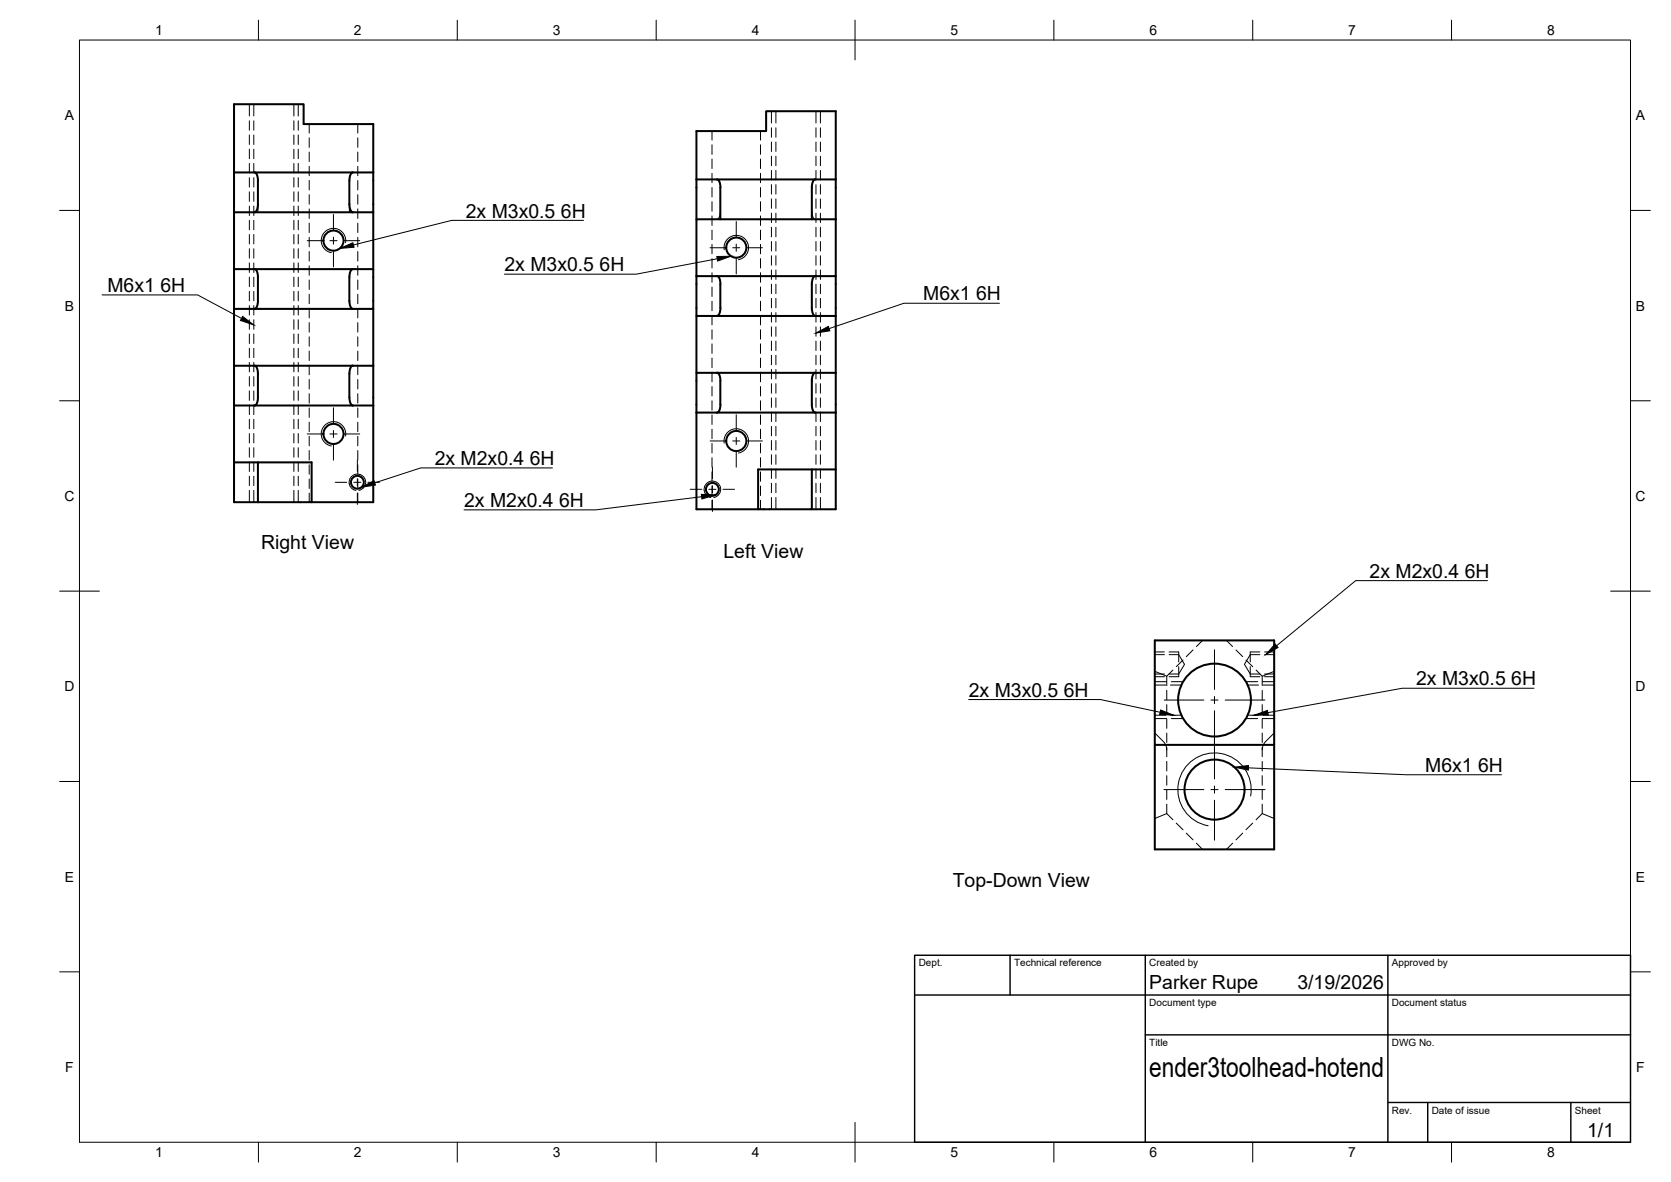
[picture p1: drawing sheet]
<svg xmlns="http://www.w3.org/2000/svg" width="420mm" height="297mm" viewBox="0 0 420 297" stroke-linecap="round" stroke-linejoin="round" font-family="sans-serif">
<!-- layer: Hidden -->
<g fill="none" stroke="#000" stroke-width=".25">
<path d="M63.8 26.2v3M63.8 30.4v2.3M63.8 33.9v2.4M63.8 37.5v2.4M73.9 26.2v3M73.9 30.4v2.3M73.9 33.9v2.4M73.9 37.5v2.4M77.7 31.2v2.3M77.7 34.6v2.4M77.7 38.2v2.4M90 31.2v2.3"/>
<path d="M90 34.6v2.4M90 38.2v2.4M179 32.9v2.3M179 36.4v2.4M179 40v2.4M191.2 32.9v2.3M191.2 36.4v2.4M191.2 40v2.4M195.1 27.9v3M195.1 32.1v2.4M195.1 35.7v2.4M195.1 39.3v2.3"/>
<path d="M205.2 27.9v3M205.2 32.1v2.4M205.2 35.7v2.4M205.2 39.3v2.3M63.8 41.1v2.3M63.8 44.6v2.4M63.8 48.2v2.4M63.8 51.8v2.4M63.8 55.4v2.3M63.8 58.9v2.4M64.9 51.3v2M73.9 41.1v2.3"/>
<path d="M73.9 44.6v2.4M73.9 48.2v2.4M73.9 51.8v2.4M73.9 55.4v2.3M73.9 58.9v2.4M77.7 41.8v2.4M77.7 45.3v2.4M77.7 48.9v2.4M77.7 52.5v2.4M77.7 56.1v2.3M77.7 59.7v2.3M87.8 51.3v2"/>
<path d="M90 41.8v2.4M90 45.3v2.4M90 48.9v2.4M90 52.5v2.4M90 56.1v2.3M90 59.7v2.3M179 43.5v2.4M179 47.1v2.4M179 50.7v2.4M179 54.3v2.3M179 57.8v2.4M181.1 53.1a1.99 1.99 0 0 1-.8 2"/>
<path d="M191.2 43.5v2.4M191.2 47.1v2.4M191.2 50.7v2.4M191.2 54.3v2.3M191.2 57.8v2.4M195.1 42.8v2.4M195.1 46.4v2.4M195.1 50v2.4M195.1 53.6v2.3M195.1 57.1v2.4M204.1 53.1a1.95 1.95 0 0 0 .9 2M205.2 42.8v2.4"/>
<path d="M205.2 46.4v2.4M205.2 50v2.4M205.2 53.6v2.3M205.2 57.1v2.4M63.8 62.5v2.4M63.8 66.1v2.4M63.8 69.6v2.4M63.8 73.2v2.4M63.8 76.8v2.4M73.9 62.5v2.4M73.9 66.1v2.4M73.9 69.6v2.4"/>
<path d="M73.9 73.2v2.4M73.9 76.8v2.4M77.7 63.2v2.4M77.7 66.8v2.4M77.7 70.4v2.3M77.7 73.9v2.4M77.7 77.5v2.4M90 63.2v2.4M90 66.8v2.4M90 70.4v2.3M90 73.9v2.4M90 77.5v2.4"/>
<path d="M179 61.4v2.4M179 65v2.4M179 68.5v2.4M179 72.1v2.4M179 75.7v2.4M179 79.3v2.3M191.2 61.4v2.4M191.2 65v2.4M191.2 68.5v2.4M191.2 72.1v2.4M191.2 75.7v2.4M191.2 79.3v2.3"/>
<path d="M195.1 60.7v2.4M195.1 64.3v2.3M195.1 67.8v2.4M195.1 71.4v2.4M195.1 75v2.4M195.1 78.6v2.3M205.2 60.7v2.4M205.2 64.3v2.3M205.2 67.8v2.4M205.2 71.4v2.4M205.2 75v2.4M205.2 78.6v2.3"/>
<path d="M63.8 80.4v2.3M63.8 83.9v2.4M63.8 87.5v2.4M63.8 91.1v2.4M63.8 94.6v2.4M63.8 98.2v2.4M73.9 80.4v2.3M73.9 83.9v2.4M73.9 87.5v2.4M73.9 91.1v2.4M73.9 94.6v2.4M73.9 98.2v2.4"/>
<path d="M77.7 81.1v2.4M77.7 84.7v2.3M77.7 88.2v2.4M77.7 91.8v2.4M77.7 95.4v2.4M77.7 98.9v2.4M90 81.1v2.4M90 84.7v2.3M90 88.2v2.4M90 91.8v2.4M90 95.4v2.4M90 98.9v2.4"/>
<path d="M179 82.9v2.3M179 86.4v2.4M179 90v2.4M179 93.6v2.4M179 97.1v2.4M191.2 82.9v2.3M191.2 86.4v2.4M191.2 90v2.4M191.2 93.6v2.4M191.2 97.1v2.4M195.1 82.1v2.4M195.1 85.7v2.4"/>
<path d="M195.1 89.3v2.4M195.1 92.8v2.4M195.1 96.4v2.4M195.1 100v2.4M205.2 82.1v2.4M205.2 85.7v2.4M205.2 89.3v2.4M205.2 92.8v2.4M205.2 96.4v2.4M205.2 100v2.4M63.8 101.8v2.4M63.8 105.4v2.3"/>
<path d="M63.8 109v2.3M63.8 112.5v2.4M63.8 116.1v2.4M63.8 119.7v2.3M73.9 101.8v2.4M73.9 105.4v2.3M73.9 109v2.3M73.9 112.5v2.4M73.9 116.1v2.4M73.9 119.7v2.3M77.7 102.5v2.4M77.7 106.1v2.4"/>
<path d="M77.7 109.7v2.3M77.7 113.2v2.4M77.7 116.8v2.4M90 102.5v2.4M90 106.1v2.4M90 109.7v2.3M90 113.2v2.4M90 116.8v2.4M179 100.7v2.4M179 104.3v2.4M179 107.9v2.3M179 111.4v2.4"/>
<path d="M179 115v2.4M179 118.6v2.4M191.2 100.7v2.4M191.2 104.3v2.4M191.2 107.9v2.3M191.2 111.4v2.4M191.2 115v2.4M191.2 118.6v2.4M195.1 103.6v2.3M195.1 107.2v2.3M195.1 110.7v2.4M195.1 114.3v2.4"/>
<path d="M195.1 117.9v2.3M205.2 103.6v2.3M205.2 107.2v2.3M205.2 110.7v2.4M205.2 114.3v2.4M205.2 117.9v2.3M63.8 123.2v3M73.9 123.2v3M77.7 120.4v2.4M77.7 123.9v2.3M90 120.4v2.4M90 123.9v2.3"/>
<path d="M179 122.1v2.4M179 125.7v2.3M191.2 122.1v2.4M191.2 125.7v2.3M195.1 121.4v2.4M195.1 125v3M205.2 121.4v2.4M205.2 125v3M290.4 168.7l3 1.2v2.4M290.4 164.5h2.4M290.4 169.4h2.4M290.4 172.2h2.7"/>
<path d="M290.4 179.7h2.7M293.4 173.5v2.4M293.4 177.1v2.4M294 164.5h2.4l1.4 2.4-1.4 2.5h-2.4M294.3 172.2h2.7M294.3 179.7h2.7M294.9 168.4l-1.5 1.5M296.4 167.5v2.6M296.4 163.8v2.5M297.5 165.9l-1.7 1.6M300 163.3l-1.7 1.7M302.4 160.9l-1.6 1.6"/>
<path d="M308.4 160.9l1.5 1.6M310.8 163.3l1.7 1.7M313.3 165.9l1.7 1.6M313.7 172.2h2.7M313.7 179.7h2.7M314.4 163.8v2.5M314.4 167.5v2.6M315.8 168.4l1.6 1.5 3-1.2M316.8 164.5h-2.4l-1.5 2.4 1.5 2.5h2.4M317.4 169.9v2.4M317.4 173.5v2.4M317.4 177.1v2.4"/>
<path d="M317.6 172.2h2.8M317.6 179.7h2.8M318 164.5h2.4M318 169.4h2.4M290.4 184.2l2.4 2.5 .4 .8 .2 .9M293.4 180.6v2.4M293.4 184.2v2.4M293.4 187.8v2.4M293.4 191.4v2.3M293.4 194.9v2.4M293.4 198.5v2.4M317.4 180.6v2.4"/>
<path d="M317.4 184.2v2.4M317.4 187.8v2.4M317.4 191.4v2.3M317.4 194.9v2.4M317.4 198.5v2.4M320.4 184.2l-2.5 2.5-.4 .8-.1 .9M290.4 205.7l3-1.2 1.5 1.5M293.4 202.1v2.4M295.8 206.8l1.7 1.7M298.3 209.4l1.7 1.7M300.8 211.9l1.6 1.6M309.9 211.9l-1.5 1.6"/>
<path d="M312.5 209.4l-1.7 1.7M315 206.8l-1.7 1.7M317.4 202.1v2.4l3 1.2M317.4 204.5l-1.6 1.5"/>
</g>
<!-- layer: Visible -->
<g fill="none" stroke="#000" stroke-width=".51">
<path d="M58.8 43.3v10M58.8 43.3v-17.1h17.5v5h17.6v12.1M58.8 43.3h35.1M64 43.3a1.69 1.69 0 0 1 .9 2v6a2.06 2.06 0 0 1-.9 2M87.8 45.3v6M87.9 51.3a2.06 2.06 0 0 0 .8 2M88.7 43.3a1.69 1.69 0 0 0-.8 2M93.9 43.3v10h-35.1v14.3M93.9 53.3v14.3h-5.2M175.1 45.1v10M175.1 45.1v-12.2h17.5v-5h17.5v17.2M175.1 45.1h35"/>
<path d="M180.3 45.1a1.69 1.69 0 0 1 .8 2M181.1 47.1v8M205 45.1a1.69 1.69 0 0 0-.9 2v8M210.1 45.1v10M210.1 55.1h-35v14.3M210.1 55.1v14.3h-5.1M58.8 67.6v10M58.8 67.6h29.9M58.8 77.6h29.9M58.8 77.6v14.3M64 67.6a1.69 1.69 0 0 1 .9 2M64.9 69.6v6a2.06 2.06 0 0 1-.9 2"/>
<path d="M87.8 69.6v6M87.9 75.6a2.06 2.06 0 0 0 .8 2M88.7 67.6a1.69 1.69 0 0 0-.8 2M93.9 67.6v10h-5.2M93.9 77.6v14.3M175.1 69.4v10h5.2M175.1 79.4v14.3M175.1 69.4h29.9M180.3 79.4h29.8M180.3 69.4a1.69 1.69 0 0 1 .8 2M181.1 71.4v6M181.1 77.4a2.06 2.06 0 0 1-.8 2"/>
<path d="M204.1 71.4v6a2.06 2.06 0 0 0 .9 2M205 69.4a1.69 1.69 0 0 0-.9 2M210.1 69.4v10M210.1 79.4v14.3M64 91.9h-5.2v10M64 91.9h29.9M64 91.9a1.69 1.69 0 0 1 .9 2v6a2.06 2.06 0 0 1-.9 2M87.8 93.9v6M87.9 99.9a2.06 2.06 0 0 0 .8 2M88.7 91.9a1.69 1.69 0 0 0-.8 2M93.9 91.9v10M180.3 93.7h-5.2v10"/>
<path d="M180.3 93.7h29.8M180.3 93.7a1.69 1.69 0 0 1 .8 2M181.1 95.7v6M205 93.7a1.69 1.69 0 0 0-.9 2v6a2.06 2.06 0 0 0 .9 2M210.1 93.7v10M58.8 116.2h19.6v10h-13.5v-10M58.8 101.9v24.3h6.1M58.8 101.9h35.1M93.9 101.9v24.3h-15.5M175.1 103.7v24.3h15.5M175.1 103.7h35M181.1 101.7a2.06 2.06 0 0 1-.8 2"/>
<path d="M204.1 118v10h-13.5v-10h19.5M210.1 103.7v24.3h-6M290.4 160.9h30v52.6h-30zM290.4 187.2h30"/>
<circle cx="83.9" cy="60.5" r="2.53"/>
<circle cx="185.1" cy="62.2" r="2.53"/>
<circle cx="83.9" cy="109" r="2.53"/>
<circle cx="185.1" cy="110.8" r="2.53"/>
<circle cx="89.9" cy="121.2" r="1.62"/>
<circle cx="179.1" cy="123" r="1.62"/>
<circle cx="305.4" cy="175.9" r="9.2"/>
<circle cx="305.4" cy="198.4" r="7.5"/>
</g>
<!-- layer: Hidden Narrow -->
<g fill="none" stroke="#000" stroke-width=".25">
<path d="M62.7 26.2v3M62.7 30.4v2.3M62.7 33.9v2.4M62.7 37.5v2.4M75 26.2v3M75 30.4v2.3M75 33.9v2.4M75 37.5v2.4M194 27.9v3M194 32.1v2.4M194 35.7v2.4M194 39.3v2.3"/>
<path d="M206.3 27.9v3M206.3 32.1v2.4M206.3 35.7v2.4M206.3 39.3v2.3M62.7 41.1v2.3M62.7 44.6v2.4M62.7 48.2v2.4M62.7 51.8v2.4M62.7 55.4v2.3M62.7 58.9v2.4M75 41.1v2.3M75 44.6v2.4"/>
<path d="M75 48.2v2.4M75 51.8v2.4M75 55.4v2.3M75 58.9v2.4M194 42.8v2.4M194 46.4v2.4M194 50v2.4M194 53.6v2.3M194 57.1v2.4M206.3 42.8v2.4M206.3 46.4v2.4M206.3 50v2.4"/>
<path d="M206.3 53.6v2.3M206.3 57.1v2.4M62.7 62.5v2.4M62.7 66.1v2.4M62.7 69.6v2.4M62.7 73.2v2.4M62.7 76.8v2.4M75 62.5v2.4M75 66.1v2.4M75 69.6v2.4M75 73.2v2.4M75 76.8v2.4"/>
<path d="M194 60.7v2.4M194 64.3v2.3M194 67.8v2.4M194 71.4v2.4M194 75v2.4M194 78.6v2.3M206.3 60.7v2.4M206.3 64.3v2.3M206.3 67.8v2.4M206.3 71.4v2.4M206.3 75v2.4M206.3 78.6v2.3"/>
<path d="M62.7 80.4v2.3M62.7 83.9v2.4M62.7 87.5v2.4M62.7 91.1v2.4M62.7 94.6v2.4M62.7 98.2v2.4M75 80.4v2.3M75 83.9v2.4M75 87.5v2.4M75 91.1v2.4M75 94.6v2.4M75 98.2v2.4"/>
<path d="M194 82.1v2.4M194 85.7v2.4M194 89.3v2.4M194 92.8v2.4M194 96.4v2.4M194 100v2.4M206.3 82.1v2.4M206.3 85.7v2.4M206.3 89.3v2.4M206.3 92.8v2.4M206.3 96.4v2.4M206.3 100v2.4"/>
<path d="M62.7 101.8v2.4M62.7 105.4v2.3M62.7 109v2.3M62.7 112.5v2.4M62.7 116.1v2.4M62.7 119.7v2.3M75 101.8v2.4M75 105.4v2.3M75 109v2.3M75 112.5v2.4M75 116.1v2.4M75 119.7v2.3"/>
<path d="M194 103.6v2.3M194 107.2v2.3M194 110.7v2.4M194 114.3v2.4M194 117.9v2.3M206.3 103.6v2.3M206.3 107.2v2.3M206.3 110.7v2.4M206.3 114.3v2.4M206.3 117.9v2.3M62.7 123.2v3M75 123.2v3"/>
<path d="M87.8 121.6l.7 1.2 1 .4M177.1 123.3l.4 1 .6 .5 .7 .2M194 121.4v2.4M194 125v3M206.3 121.4v2.4M206.3 125v3M290.4 163.8h2.4M290.4 170.1h2.4M290.4 171.3h2.9M294 163.8h2.4M294 170.1h2.4M294.5 171.3h3"/>
<path d="M313.3 171.3h2.9M314.4 163.8h2.4M314.4 170.1h2.4M317.4 171.3h3M318 163.8h2.4M318 170.1h2.4M290.4 180.6h2.9M294.5 180.6h3M313.3 180.6h2.9M317.4 180.6h3"/>
</g>
<!-- layer: Visible Narrow -->
<path d="M86.9 61a3.1 3.1 0 0 0-2.5-3.6 3.1 3.1 0 0 0-3.6 2.5 3.1 3.1 0 0 0 2.5 3.6M182.1 62.8a3.1 3.1 0 0 1 2.5-3.6 3.1 3.1 0 0 1 3.6 2.5 3.1 3.1 0 0 1-2.5 3.6M86.9 109.6a3.1 3.1 0 0 0-2.5-3.6 3.1 3.1 0 0 0-3.6 2.5 3.1 3.1 0 0 0 2.5 3.6M182.1 111.4a3.1 3.1 0 0 1 2.5-3.6 3.1 3.1 0 0 1 3.6 2.5 3.1 3.1 0 0 1-2.5 3.6M87.8 121.6a2.07 2.07 0 0 1 1.7-2.5 2.07 2.07 0 0 1 2.4 1.7 2.07 2.07 0 0 1-1.7 2.4M177.1 123.3a2.08 2.08 0 0 1 1.7-2.4 2.08 2.08 0 0 1 2.4 1.7 2.08 2.08 0 0 1-1.7 2.4M314.5 200a9.2 9.2 0 0 0-7.5-10.6 9.2 9.2 0 0 0-10.7 7.4 9.2 9.2 0 0 0 7.5 10.7" fill="none" stroke="#000" stroke-width=".25"/>
<!-- layer: BORDER -->
<g fill="none" stroke="#000" stroke-width=".25">
<path d="M20 10.1h390v276.9h-390zM65 5.1v5M115 5.1v5M165 5.1v5M215 5.1v10M265 5.1v5M315 5.1v5M365 5.1v5M15 52.9h5M410 52.9h5M15 100.7h5M410 100.7h5"/>
<path d="M15 148.6h10M405 148.6h10M15 196.4h5M410 196.4h5M15 244.2h5M410 244.2h5M65 287v5M115 287v5M165 287v5M215 282.1v9.9M265 287v5M315 287v5"/>
<path d="M365 287v5"/>
</g>
<!-- layer: TITLEBLOCK -->
<path d="M230 240.1h180v46.9h-180zM230 250h180M254 240.1v9.9M288 240.1v46.9M349 240.1v46.9M288 260.1h122M349 277.1h61M359 277.1v9.9M395 277.1v9.9" fill="none" stroke="#000" stroke-width=".36"/>
<!-- layer: Smart Centers -->
<g fill="none" stroke="#000" stroke-width=".25">
<path d="M83.8 53.9v3.9M83.8 59.6v1.8M185.1 55.7v3.9M77.3 60.5h3.9M83 60.5h1.8M83.8 63.2v3.9M86.5 60.5h3.9M178.5 62.3h3.9M184.2 62.3h1.8M185.1 61.3v1.8M185.1 64.9v3.9M187.8 62.3h3.9"/>
<path d="M77.3 109.1h3.9M83 109.1h1.8M83.8 102.5v3.9M83.8 108.2v1.7M83.8 111.7v3.9M86.5 109.1h3.9M89.9 115.6v2.9M178.5 110.8h3.9M179.1 117.4v2.9M184.2 110.8h1.8M185.1 104.2v3.9M185.1 109.9v1.8"/>
<path d="M185.1 113.5v3.9M187.8 110.8h3.9M84.3 121.2h2.9M89 121.2h1.7M89.9 120.3v1.8M89.9 123.9v2.9M92.5 121.2h2.9M173.5 123h2.9M178.2 123h1.8M179.1 122.1v1.8M179.1 125.6v2.9M181.8 123h2.9"/>
<path d="M292.7 175.9h10M304.5 175.9h1.8M305.4 163.3v10M305.4 175v1.8M305.4 178.6v17.2M308.1 175.9h9.9M292.7 198.4h10M304.5 198.4h1.8M305.4 197.5v1.8M308.1 198.4h10M305.4 201.1v10"/>
</g>
<!-- layer: Hole Notes -->
<path d="M61 79.5l2.8 2.2-3.3-1.2zM85.5 62.4l3.2-1.4 .3 1.1zM180.2 64.5l3.6-.1-3.4 1.2zM205.1 83.7l3.2-1.7 .4 1.1zM90.9 122.4l3.1-1.6 .4 1.1zM176.3 124.2l3.6 .2-3.4 1zM291.8 178.4l3.3 1.3-3.5-.1zM315.3 179.7l3.4-1.2 .2 1.2zM320.6 161.8l.8 .9-3.1 1.8zM310.4 192.8l3.5-.4v1.1z" fill="#000" stroke="#000" stroke-width=".25"/>
<path d="M146.7 55.4h-33.1l-24.7 6.2M25.7 74.1h24l11 5.9M180.3 65l-20.3 3.9h-33.2M251.3 76.2h-24l-18.8 6.4M138.9 117.6h-33.1l-11.6 3.8M176.4 124.8l-26.6 3.3h-33.1M374 145.9h-33.1l-19.9 16.4M243.6 175.8h33.1l15 3.2M385.7 173h-33.1l-33.8 6.1M313.9 193l39.6 1.7h24" fill="none" stroke="#000" stroke-width=".25"/>
<text font-size="7" x="289" y="270.6">ender3toolhead-hotend</text>
<g font-size="4.9">
<text x="117.1" y="54.7">2x M3x0.5</text>
<text x="141" y="54.7">6H</text>
<text x="126.8" y="68.2">2x M3x0.5</text>
<text x="150.7" y="68.2">6H</text>
<text x="27" y="73.4">M6x1</text>
<text x="40.3" y="73.4">6H</text>
<text x="232.1" y="75.5">M6x1</text>
<text x="245.4" y="75.5">6H</text>
<text x="109.3" y="116.9">2x M2x0.4</text>
<text x="133.2" y="116.9">6H</text>
<text x="116.7" y="127.4">2x M2x0.4</text>
<text x="140.6" y="127.4">6H</text>
<text x="65.7" y="138.1">Right View</text>
<text x="181.9" y="140.2">Left View</text>
<text x="344.4" y="145.2">2x M2x0.4</text>
<text x="368.3" y="145.2">6H</text>
<text x="356.1" y="172.3">2x M3x0.5</text>
<text x="380" y="172.3">6H</text>
<text x="243.6" y="175.1">2x M3x0.5</text>
<text x="267.5" y="175.1">6H</text>
<text x="358.4" y="194">M6x1</text>
<text x="371.7" y="194">6H</text>
<text x="239.6" y="222.9">Top-Down View</text>
<text x="289" y="248.5">Parker Rupe</text>
<text x="326.2" y="248.5">3/19/2026</text>
<text x="399.1" y="285.7">1/1</text>
</g>
<g font-size="3.5">
<text x="39" y="8.8">1</text>
<text x="89" y="8.8">2</text>
<text x="139" y="8.8">3</text>
<text x="189" y="8.8">4</text>
<text x="239" y="8.8">5</text>
<text x="289" y="8.8">6</text>
<text x="339" y="8.8">7</text>
<text x="389" y="8.8">8</text>
<text x="16.3" y="30.2">A</text>
<text x="411.3" y="30.2">A</text>
<text x="16.3" y="78">B</text>
<text x="411.3" y="78">B</text>
<text x="16.2" y="125.9">C</text>
<text x="411.2" y="125.9">C</text>
<text x="16.2" y="173.7">D</text>
<text x="411.2" y="173.7">D</text>
<text x="16.3" y="221.6">E</text>
<text x="411.3" y="221.6">E</text>
<text x="16.4" y="269.4">F</text>
<text x="411.4" y="269.4">F</text>
<text x="39" y="290.8">1</text>
<text x="89" y="290.8">2</text>
<text x="139" y="290.8">3</text>
<text x="189" y="290.8">4</text>
<text x="239" y="290.8">5</text>
<text x="289" y="290.8">6</text>
<text x="339" y="290.8">7</text>
<text x="389" y="290.8">8</text>
</g>
<g font-size="2.5">
<text x="231" y="242.9">Dept.</text>
<text x="255" y="242.9">Technical reference</text>
<text x="289" y="242.9">Created by</text>
<text x="350" y="242.9">Approved by</text>
<text x="289" y="252.8">Document type</text>
<text x="350" y="252.8">Document status</text>
<text x="289" y="262.9">Title</text>
<text x="350" y="262.9">DWG No.</text>
<text x="350" y="279.9">Rev.</text>
<text x="360" y="279.9">Date of issue</text>
<text x="396" y="279.9">Sheet</text>
</g>
</svg>
